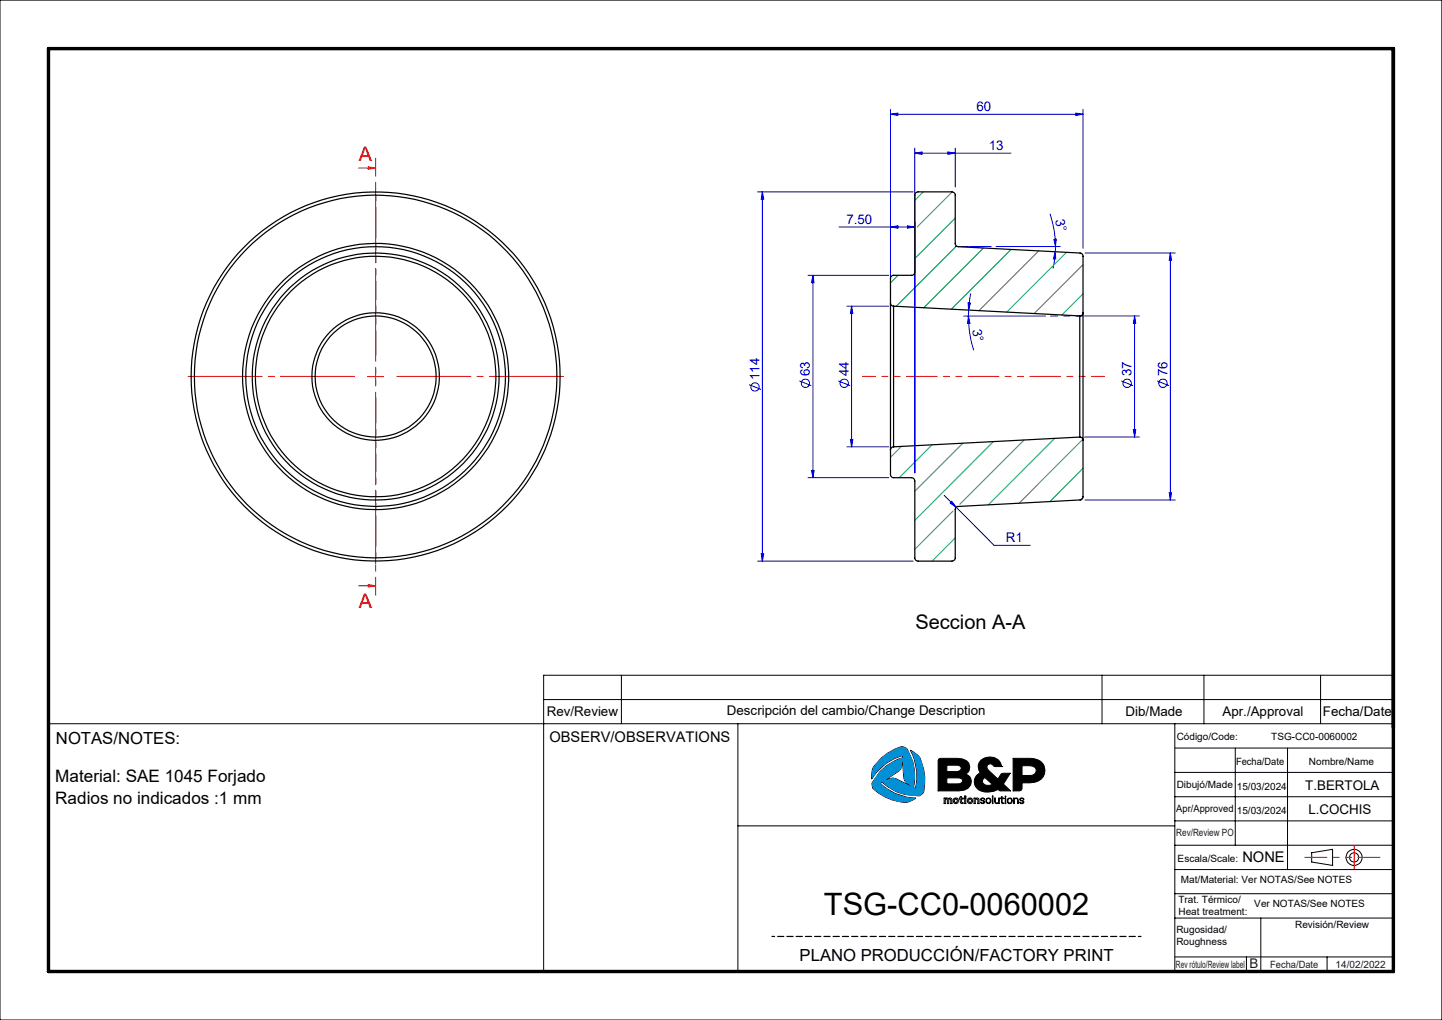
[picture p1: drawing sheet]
<svg xmlns="http://www.w3.org/2000/svg" width="297mm" height="210mm" viewBox="0 0 297 210" stroke-linecap="round" stroke-linejoin="round" font-family="sans-serif">
<path d="M73.9 34.6h3.5M75.8 34.4l1.6 .2-1.6 .2zM73.9 120.6h3.5M75.8 120.4l1.6 .2-1.6 .3z" fill="none" stroke="#f00" stroke-width=".21"/>
<g fill="none" stroke="#000" stroke-width=".21">
<path d="M0 0h297v210h-297zM128 139v10M227 139v10M248 139v10M272 139v10M287 139h-175v61M112 144h175M152 149v51M181.6 156a8.6 8.6 0 0 1 4.3-2.3l.8 .4a10.3 10.3 0 0 1 1.4 8.1l.4 .1a10.8 10.8 0 0 0-1-7.9 4.7 4.7 0 0 1 2 1.8 10.1 10.1 0 0 1 .6 7.1l-.7 .5a9.9 9.9 0 0 1-7.7-2.8l-.4 .3a10.8 10.8 0 0 0 7.4 3 4.3 4.3 0 0 1-2.5 .9 9.6 9.6 0 0 1-6.5-3.1l-.1-.8a10.1 10.1 0 0 1 6.3-5.3v-.4a10.4 10.4 0 0 0-6.4 4.8 4.2 4.2 0 0 1 .5-2.6zM185.9 156.6l.2 3.4 .2 .7 1.3 1.2-3.1-1.6-.6-.1-1.8 .5 2.9-1.9 .5-.5zM193.3 156.3l.4-.2h3.5a2.09 2.09 0 0 1 2.5 1.9l-.1 .7-.8 .7a1.68 1.68 0 0 1 1.3 1.7 1.68 1.68 0 0 1-1.5 1.6l-1.2 .1h-4.2zM195 157.5l2.4 .1a.58 .58 0 0 1 .6 .4 .58 .58 0 0 1-.3 .6l-.7 .2h-2z"/>
<path d="M202.1 156.5a2.71 2.71 0 0 1 3.9 .5l.3 .8h-1.5a.8 .8 0 0 0-.8-.5 .8 .8 0 0 0-.7 .6 2.07 2.07 0 0 0 1 1.4l1.2 1.1 .8-1.1 1.8-.1-1.4 2.2 1.4 1.4h-2l-.5-.3a3.5 3.5 0 0 1-4.6-.4 1.98 1.98 0 0 1 .9-3 1.94 1.94 0 0 1 .2-2.6zM206.3 157.8h.1M208.7 156.1h3.5a2.6 2.6 0 0 1 2.9 3.2 2.82 2.82 0 0 1-3.1 1.9h-1.5l-.1 1.5-.4 .1h-1.3zM210.5 157.6a2.82 2.82 0 0 1 2.8 .5 1.05 1.05 0 0 1-.1 1.2 1.05 1.05 0 0 1-1.1 .4h-1.6zM242 149v51M242 159h45M242 154h45M254.4 154v20M265.2 154v25M287 149h-277v51M152 170h90M194.5 164.3l1.5 .1 .1 1h-.3v-.7l-.2-.2-.2 .1v.8h-.3v-.8l-.2-.1-.2 .2v.7h-.2z"/>
<path d="M195 160.2h2.7l.5 .3v.4a.86 .86 0 0 1-1 .5h-2.2zM196.6 164.6l.2-.1 .3 .1v.5l-.3 .1-.2-.1zM197.8 164h.2v.3h.4v.2h-.4v.5a.22 .22 0 0 0 .1 .2 .22 .22 0 0 0 .3 0v.2a.63 .63 0 0 1-.6-.2 .63 .63 0 0 1 0-.7h-.2v-.2h.2zM198.7 164.3h.2v1.1h-.2zM198.7 163.9h.2v.2h-.2zM199.6 164.6l.2-.1 .2 .1v.5l-.2 .1-.2-.1zM200.6 164.3l.9 .1 .1 .2v.8h-.2v-.7l-.3-.2-.2 .3v.6h-.3zM202.5 160.4l.3-.3 1.6 1.4a1.33 1.33 0 0 1-2.1-.6zM202.6 165a.42 .42 0 0 1-.5-.2 .42 .42 0 0 1 0-.4l.5-.1 .2 .3h-.1a.28 .28 0 0 0-.3-.2 .28 .28 0 0 0-.3 .3h.1a.39 .39 0 0 1 .6 .4 .39 .39 0 0 1-.6 .3l-.3-.2 .5 .1h.2v-.3M203.3 164.5l.3-.1 .3 .1 .1 .3-.2 .5-.5-.1zM204.4 163.9h.1v1.5h-.1zM204.9 164.3h.1v.6a.36 .36 0 0 0 .3 .4 .36 .36 0 0 0 .4-.4v-.6h.1v1.1l-.1-.1-.3 .1-.4-.1z"/>
<path d="M206.3 164h.1v.3h.4l-.4 .1v.6a.23 .23 0 0 0 .1 .3 .23 .23 0 0 0 .3 0 .28 .28 0 0 1-.4 .1 .28 .28 0 0 1-.1-.4v-.6h-.3l.3-.1zM207 163.9l.2 .2zM207 164.3h.2v1.1h-.2zM207.7 164.5l.3-.1 .3 .1 .1 .3-.2 .5-.5-.1-.1-.3zM208.8 164.3l.1 .2a.48 .48 0 0 1 .8 .1v.8h-.1v-.6a.36 .36 0 0 0-.3-.4 .36 .36 0 0 0-.4 .4v.6h-.1zM210.1 164.4a.47 .47 0 0 1 .4-.1 .47 .47 0 0 1 .4 .3h-.1a.28 .28 0 0 0-.3-.2 .28 .28 0 0 0-.3 .3h.1a.4 .4 0 0 1 .5 .2 .4 .4 0 0 1-.2 .5h-.3l-.3-.2 .3 .1h.4l.1-.2-.2-.1a.46 .46 0 0 1-.5-.6zM242 164h45M242 169h45M242 174h45M242 179h45M270.2 175.6l4.3-.7v3.3l-4.3-.7zM242 184h45"/>
<path d="M242 189h45M242 197h45M256.7 197v3M259.7 189v11M273.3 197v3"/>
<circle cx="196.9" cy="164.9" r=".57"/>
<circle cx="199.8" cy="164.9" r=".57"/>
<circle cx="203.6" cy="164.9" r=".56"/>
<circle cx="208" cy="164.9" r=".57"/>
<circle cx="278.9" cy="176.5" r="1.66"/>
<circle cx="278.9" cy="176.5" r=".94"/>
</g>
<path d="M159 192.8h76" fill="none" stroke="#000" stroke-width=".25" stroke-dasharray="1.3 .6" stroke-dashoffset=".7"/>
<path d="M10 10h277v190h-277z" fill="none" stroke="#000" stroke-width=".7"/>
<path d="M177.7 77.5h49.8" fill="none" stroke="#f00" stroke-width=".21" stroke-dasharray="6.3 1.3 1.3 1.3 1.3 1.3" stroke-dashoffset="3.7"/>
<path d="M268.7 176.5h15.5" fill="none" stroke="#f00" stroke-width=".21" stroke-dasharray="6.3 1.3 1.3 1.3 1.3 1.3" stroke-dashoffset="1.8"/>
<path d="M278.9 174.2v4.6" fill="none" stroke="#f00" stroke-width=".21" stroke-dasharray="6.3 1.3 1.3 1.3 1.3 1.3"/>
<path d="M75.8 34.4l1.6 .2-1.6 .2zM75.8 120.4l1.6 .2-1.6 .3z" fill="#f00"/>
<path d="M195 160.2h2.7l.5 .3 .1 .4-.3 .3-.5 .2h-2.5zM195 157.5l2.4 .1 .5 .2 .1 .5-.3 .4-.4 .1h-2.3zM193.3 156.3l-.1 6.5h4.4a2.08 2.08 0 0 0 2.4-2.3l-.4-.8-.8-.3a1.68 1.68 0 0 0 .9-1.9 1.68 1.68 0 0 0-1.7-1.3l-4.4-.1zM202.5 160.3l.3-.2 1.6 1.4-.7 .2-.9-.1-.5-.7zM202 156.6l-.5 .9 .1 1.1a.37 .37 0 0 1 .2 .4 .37 .37 0 0 1-.3 .3l-.7 1-.1 .8 .2 .9 .6 .6 .4 .2a4.1 4.1 0 0 0 3.7-.3l.4 .3h2.1l-1.4-1.4 1.4-2.2h-1.8l-.8 1.2-2.1-2-.1-.6 .1-.4 .4-.1 .6 .1 .4 .4h1.5v-.1a2.6 2.6 0 0 0-4.3-1.1zM210.5 157.6h1.8l.7 .3 .4 .5-.1 .7-.4 .4-.5 .2h-1.9zM208.7 156.1v6.7l1.6-.1 .2-.3v-1.2h1.5a2.75 2.75 0 0 0 3.2-2.4v-.8l-.3-.7a3.1 3.1 0 0 0-2.7-1.2z" fill-rule="evenodd" fill="#000"/>
<path d="M181.6 156l-1.6 1.8a4.1 4.1 0 0 0-.5 2.6 10.5 10.5 0 0 1 6.4-4.8v.4a9.6 9.6 0 0 0-6.3 5.4 1.5 1.5 0 0 0 1.1 1.6 8.6 8.6 0 0 0 6.3 2.1l1.7-.8a10.7 10.7 0 0 1-7.4-3l.4-.3a9.8 9.8 0 0 0 7.8 2.8l.6-.5a9.5 9.5 0 0 0-1-7.7l-1.6-1.2a10.7 10.7 0 0 1 1 7.9l-.4-.1a9.7 9.7 0 0 0-1.5-8.2 1.71 1.71 0 0 0-2.1 .2l-1.1 .5zM185.9 156.6l.3 3.9 .2 .4 1.2 1-3.3-1.7h-.7l-1.5 .5 3.2-2.1 .4-.6z" fill-rule="evenodd" fill="#0090d6"/>
<g fill="none" stroke="#00f" stroke-width=".21">
<path d="M156 39.5h32.1M157 39.5l.3 1.5h-.5zM157 39.5v76M183.4 23.5l1.5-.2v.5zM183.4 22.5v68.5M183.4 23.5h39.7M188.4 31.5l1.5-.2v.5zM188.4 30.5v66.9M188.4 31.5h19.8M195.2 31.3l1.5 .2-1.5 .3zM196.7 30.5v8M221.6 23.3l1.5 .2-1.5 .3z"/>
<path d="M223.1 22.5v28.6M166.4 56.7h16.7M167.4 56.7l.3 1.5h-.6zM167.4 56.7v41.6M172.8 46.7h15.6M183.4 46.7l1.5-.2v.5zM186.9 46.5l1.5 .2-1.5 .3zM196.7 50.8h7.5M205.1 50.8h13.3M216.3 44a20.9 20.9 0 0 1 1.1 6.8M217.1 49.3l.5-.1-.2 1.6zM217.3 51.8l.2 1.5h-.5z"/>
<path d="M217.3 51.8l-.4 3.5M217.4 50.8l-.1 1M223.4 52.1h18.7M241.1 52.1l.2 1.5h-.5zM241.1 52.1v50.8M154.3 79.2l2.4 1M164.6 78.4l2.5 1M172.6 78.4l2.5 1M174.4 63h8.7M175.4 63l.2 1.5h-.4zM175.4 63v29M198.5 65.1h16.8"/>
<path d="M199.4 62.3l.5 .1-.4 1.4zM199.5 65.1l.3 1.5h-.5zM199.5 65.1a24 24 0 0 0 1.1 7M199.5 63.8v1.3M200 60.4l-.5 3.4M223.4 65h11.3M230.9 78.4l2.5 1M233.7 65v25M233.7 65l.2 1.6h-.5zM238.3 78.4l2.5 1M166.4 98.3h16.7M167.1 96.9h.6l-.3 1.4z"/>
<path d="M174.4 92h8.7M175.2 90.5h.4l-.2 1.5zM223.4 90h11.3M233.4 88.5h.5l-.2 1.5zM156 115.5h32.1M156.8 114h.5l-.3 1.5zM194.5 102l2.5 2.4M195.7 103.6l.3-.4 1 1.2zM197 104.4l7.8 7.9h7.4M223.4 102.9h18.7M240.8 101.5h.5l-.2 1.4z"/>
<circle cx="155.5" cy="79.7" r=".86"/>
<circle cx="165.9" cy="78.9" r=".85"/>
<circle cx="173.9" cy="78.9" r=".85"/>
<circle cx="232.1" cy="78.9" r=".86"/>
<circle cx="239.5" cy="78.9" r=".85"/>
</g>
<path d="M74 77.5h-36.3M77.4 74.2v-36.4M80.7 77.5h36.3M77.4 80.8v36.4" fill="none" stroke="#f00" stroke-width=".21" stroke-dasharray="15.2 1.3 1.3 1.3" stroke-dashoffset="-1"/>
<path d="M75.7 77.5h3.3M77.4 75.8v3.4" fill="none" stroke="#f00" stroke-width=".21"/>
<path d="M77.4 32.6v90" fill="none" stroke="#f00" stroke-width=".21" stroke-dasharray="6.3 1.3 1.3 1.3 1.3 1.3" stroke-dashoffset="2.6"/>
<g fill="none" stroke="#009d4f" stroke-width=".21">
<path d="M190.1 39.5l-1.7 1.8M196.1 39.5l-7.2 7.2M185 56.7l-1.6 1.5M196.7 44.9l-8.3 8.3M196.9 50.8l-12.3 12.3M202.6 51l-12.3 12.4M208.2 51.4l-12.3 12.3M214 51.6l-12.4 12.4M219.6 52l-12.3 12.3M223.1 54.5l-10.1 10M223.1 60.5l-4.4 4.4M185.7 91.9l-2.3 2.2"/>
<path d="M192 91.6l-6.8 6.7M198.3 91.3l-9.9 9.8M204.6 90.9l-16.2 16.2M210.9 90.6l-13.2 13.2M217.2 90.2l-13.6 13.7M223.1 90.4l-13.2 13.2M223.1 96.4l-6.9 6.9M196.3 105.2l-7.9 7.9M196.7 110.8l-4.7 4.7M223.1 102.4l-.6 .5"/>
</g>
<path d="M223.1 65.1h-6.7" fill="none" stroke="#00f" stroke-width=".21" stroke-dasharray="15.2 1.3 1.3 1.3" stroke-dashoffset="13.8"/>
<g fill="#00f">
<path d="M217.3 51.8l.2 1.5h-.5zM217.1 49.3l.5-.1-.2 1.6z"/>
<path d="M199.4 62.3l.5 .1-.4 1.4zM199.5 65.1l.3 1.5h-.5z"/>
<path d="M183.4 23.5l1.5-.2v.5zM221.6 23.3l1.5 .2-1.5 .3zM188.4 31.5l1.5-.2v.5zM195.2 31.3l1.5 .2-1.5 .3zM183.4 46.7l1.5-.2v.5zM186.9 46.5l1.5 .2-1.5 .3zM196 103.2l-.3 .4 1.3 .8z"/>
<path d="M233.4 88.5h.5l-.2 1.5zM233.7 65l.2 1.6h-.5z"/>
<path d="M175.4 63l.2 1.5h-.4zM175.2 90.5h.4l-.2 1.5zM167.4 56.7l.3 1.5h-.6zM167.1 96.9h.6l-.3 1.4zM157 39.5l.3 1.5h-.5zM156.8 114h.5l-.3 1.5zM241.1 52.1l.2 1.5h-.5zM240.8 101.5h.5l-.2 1.4z"/>
</g>
<g fill="none" stroke="#000" stroke-width=".25">
<path d="M183.4 62.4v-5a.73 .73 0 0 1 .7-.7h3.6a.66 .66 0 0 0 .7-.7v-15.8a.66 .66 0 0 1 .7-.7h7a.73 .73 0 0 1 .6 .7v9.9a.66 .66 0 0 0 .7 .7l25.1 1.3a.67 .67 0 0 1 .6 .7v11.6M183.4 62.4v30.3M183.4 62.4a.6 .6 0 0 0 .6 .6M184 63v29M184 63l38.4 2M222.4 65v25M223.1 64.4a.61 .61 0 0 1-.7 .6M223.1 64.4v26.3M184 92a.66 .66 0 0 0-.6 .7M222.4 90a.61 .61 0 0 1 .7 .7M222.4 90l-38.4 2M223.1 90.7v11.6a.67 .67 0 0 1-.6 .6l-25.1 1.4a.6 .6 0 0 0-.7 .6v10a.73 .73 0 0 1-.6 .6h-7a.66 .66 0 0 1-.7-.6v-15.9a.73 .73 0 0 0-.7-.7h-3.6a.66 .66 0 0 1-.7-.6v-5"/>
<circle cx="77.4" cy="77.5" r="27.4"/>
<circle cx="77.4" cy="77.5" r="24.8"/>
<circle cx="77.4" cy="77.5" r="26.7"/>
<circle cx="77.4" cy="77.5" r="25.4"/>
<circle cx="77.4" cy="77.5" r="38"/>
<circle cx="77.4" cy="77.5" r="13.1"/>
<circle cx="77.4" cy="77.5" r="12.5"/>
<circle cx="77.4" cy="77.5" r="37.3"/>
</g>
<text font-size="6.3" x="169.7" y="188.3">TSG-CC0-0060002</text>
<g font-size="4.1" fill="#f00">
<text x="73.9" y="33.1">A</text>
<text x="73.9" y="125.2">A</text>
</g>
<text font-size="4.1" x="188.5" y="129.5">Seccion A-A</text>
<g font-size="3.5">
<text x="11.4" y="161.1">Material: SAE 1045 Forjado</text>
<text x="11.4" y="165.6">Radios no indicados :1 mm</text>
</g>
<g font-size="3.4">
<text x="11.5" y="153.2">NOTAS/NOTES:</text>
<text x="164.7" y="197.9">PLANO PRODUCCIÓN/FACTORY PRINT</text>
</g>
<g font-size="3">
<text x="113.2" y="152.7">OBSERV/OBSERVATIONS</text>
<text x="255.9" y="177.4">NONE</text>
</g>
<g font-size="2.7" fill="#00f">
<text x="201.1" y="22.9">60</text>
<text x="203.7" y="30.9">13</text>
<text x="174.3" y="46.1">7.50</text>
<text x="217.3" y="45.3" transform="rotate(79 217.3 45.3)">3°</text>
<text x="200.2" y="68" transform="rotate(80 200.2 68)">3°</text>
<text x="166.8" y="77.5" transform="rotate(-90 166.8 77.5)">63</text>
<text x="174.8" y="77.5" transform="rotate(-90 174.8 77.5)">44</text>
<text x="233.1" y="77.5" transform="rotate(-90 233.1 77.5)">37</text>
<text x="240.5" y="77.5" transform="rotate(-90 240.5 77.5)">76</text>
<text x="156.4" y="78.2" transform="rotate(-90 156.4 78.2)">114</text>
<text x="207.2" y="111.6">R1</text>
</g>
<g font-size="2.7">
<text x="112.6" y="147.5">Rev/Review</text>
<text x="149.7" y="147.3">Descripción del cambio/Change Description</text>
<text x="231.8" y="147.3">Dib/Made</text>
<text x="251.8" y="147.3">Apr./Approval</text>
<text x="272.5" y="147.4">Fecha/Date</text>
<text x="268.8" y="162.6">T.BERTOLA</text>
<text x="269.5" y="167.7">L.COCHIS</text>
</g>
<text font-size="2.7" fill="#191924" x="257.3" y="199.4">B</text>
<g font-size="2.1">
<text x="242.4" y="152.3">Código/Code:</text>
<text x="261.8" y="152.3">TSG-CC0-0060002</text>
<text x="254.6" y="157.4">Fecha/Date</text>
<text x="269.6" y="157.5">Nombre/Name</text>
<text x="242.3" y="167.1">Apr/Approved</text>
<text x="242.4" y="162.3">Dibujó/Made</text>
<text x="254.7" y="162.6">15/03/2024</text>
<text x="254.7" y="167.7">15/03/2024</text>
<text x="242.6" y="177.5">Escala/Scale:</text>
<text x="242.7" y="185.9">Trat. Térmico/</text>
<text x="243.2" y="181.7">Mat/Material: Ver NOTAS/See NOTES</text>
<text x="242.7" y="188.4">Heat treatment:</text>
<text x="258.3" y="186.7">Ver NOTAS/See NOTES</text>
<text x="266.8" y="191.1">Revisión/Review</text>
<text x="242.3" y="192">Rugosidad/</text>
<text x="242.3" y="194.5">Roughness</text>
</g>
<g font-size="2.1" fill="#191924">
<text x="242.3" y="172.1">Rev/Review PO</text>
<text x="242.2" y="199.2">Rev rótulo/Review label</text>
<text x="261.6" y="199.3">Fecha/Date</text>
<text x="275.1" y="199.3">14/02/2022</text>
</g>
</svg>
